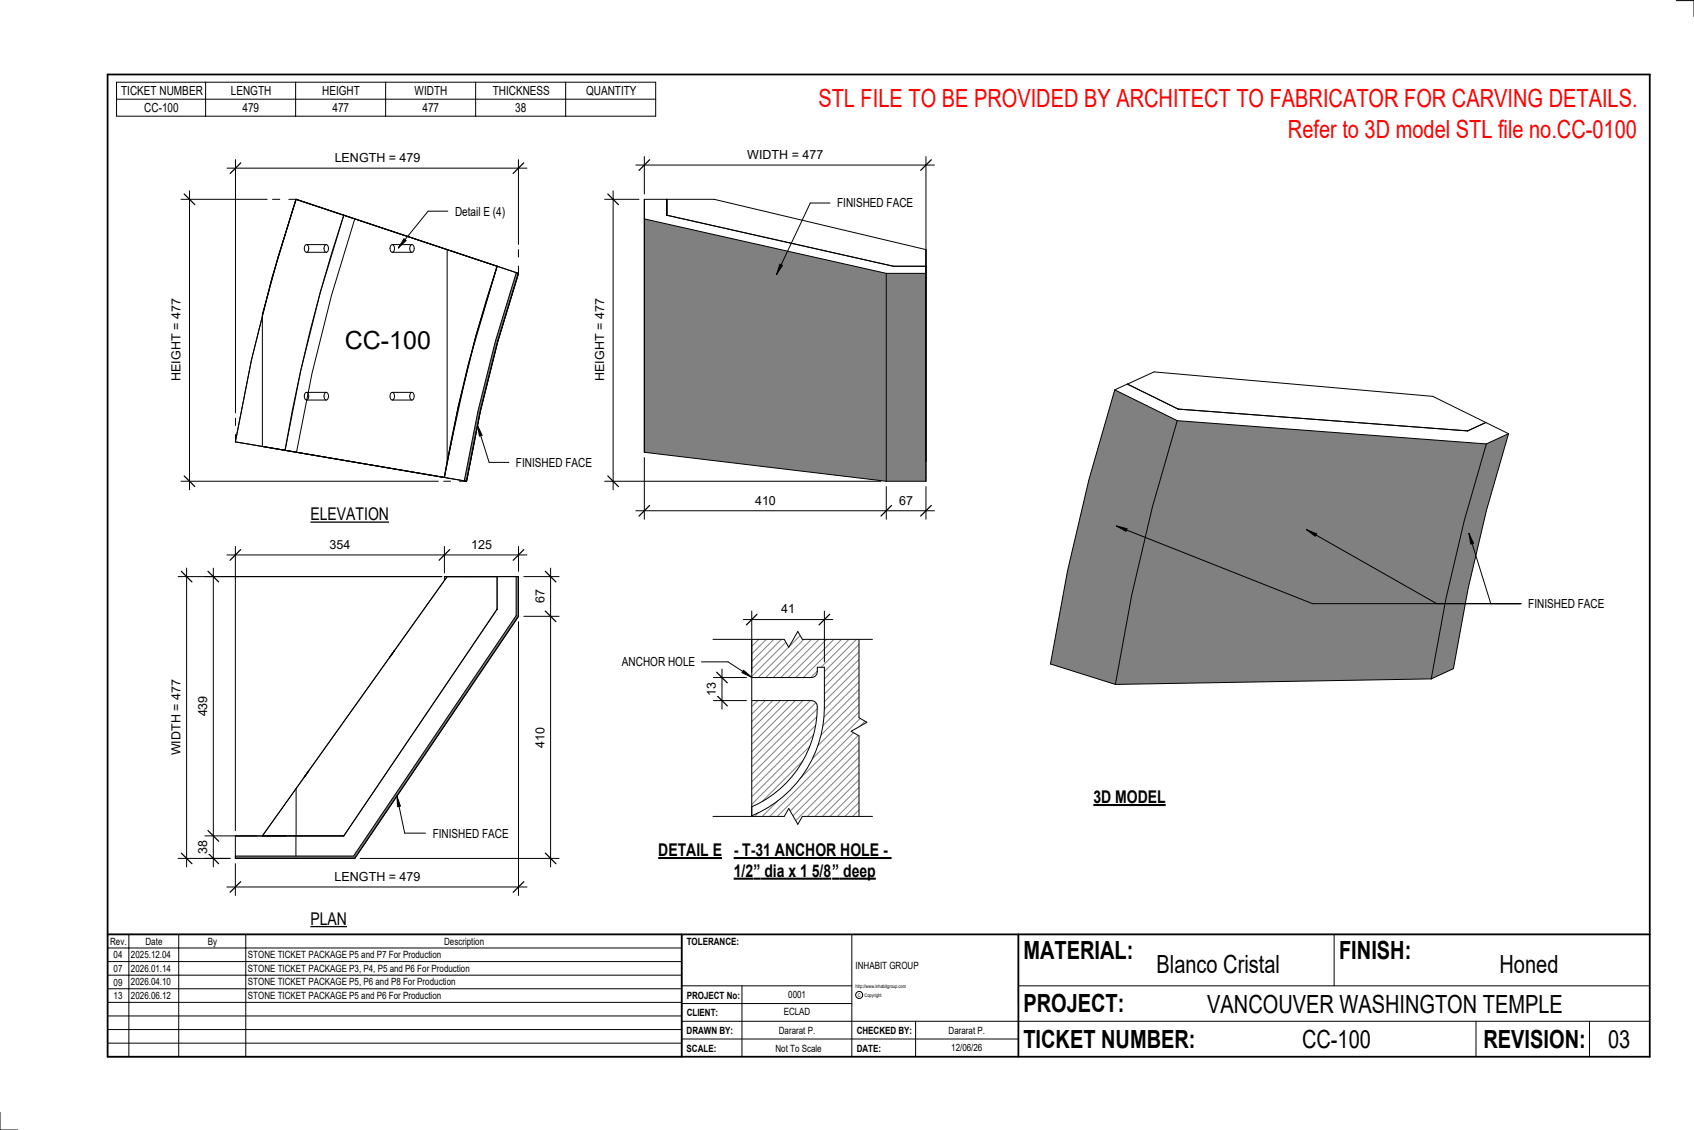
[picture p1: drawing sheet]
<svg xmlns="http://www.w3.org/2000/svg" width="914mm" height="610mm" viewBox="0 0 914 610" stroke-linecap="round" stroke-linejoin="round" font-family="sans-serif">
<g fill="#808080">
<path d="M478 147h22v113h-22z"/>
<path d="M348 118l130 29v113l-130-16z"/>
</g>
<g fill="none" stroke="#000" stroke-width=".54">
<path d="M348 108h37l115 27v114v-105M348 118v126M348 108v136M348 118l130 29M348 108v10M360 108v8l122 28M360 116l122 28M478 147h22v113M478 147v113M482 144h18M500 144v116M348 244l130 16"/>
<path d="M478 260h.1M478 260h22"/>
</g>
<path d="M279 147h1l-11 37-10 38-7 38-1-1 7-37 9-38z" fill="#7c7c7c"/>
<g fill="none" stroke="#000" stroke-width=".54">
<path d="M147 108h4M156 108h4M160 108l-13 43-11 43-9 44 125 22M160 108l108 36M160 108l-10 30-8 32v71M186 116a859 859 0 0 0-32 127M165 132a2 2 0 0 1 2 2 2 2 0 0 1-1 2 2.2 2.2 0 0 1-2-2 2.2 2.2 0 0 1 1-2zM165 136h11M165 132h11M176 132a2 2 0 0 1 2 2 2 2 0 0 1-2 2 2.2 2.2 0 0 1-1-2 2.2 2.2 0 0 1 1-2zM211 132a2 2 0 0 1 2 2 2 2 0 0 1-1 2 2.2 2.2 0 0 1-2-2 2.2 2.2 0 0 1 1-2zM212 136h10"/>
<path d="M212 132h10M222 132a2 2 0 0 1 2 2 2 2 0 0 1-1 2 2.2 2.2 0 0 1-2-2 2.2 2.2 0 0 1 1-2zM280 135v4M268 144a771 771 0 0 0-28 114M268 144l-15 52-12 53M268 144l-82-28-13 42-11 42-8 43M268 144l-11 37-10 38-7 39M279 147l-12 37-9 38-7 37M280 144v3M280 147l-88-29-13 42-11 42-8 42 92 16M280 147l-11 37-10 38-7 38M280 147l-39-12v114"/>
<path d="M165 212a2 2 0 0 1 2 1 2 2 0 0 1-1 3 2.2 2.2 0 0 1-2-2 2.2 2.2 0 0 1 1-2zM165 216h11M165 212h11M176 212a2 2 0 0 1 2 1 2 2 0 0 1-2 3 2.2 2.2 0 0 1-1-2 2.2 2.2 0 0 1 1-2zM211 212a2 2 0 0 1 2 1 2 2 0 0 1-1 3 2.2 2.2 0 0 1-2-2 2.2 2.2 0 0 1 1-2zM212 216h10M212 212h10M222 212a2 2 0 0 1 2 1 2 2 0 0 1-1 3 2.2 2.2 0 0 1-2-2 2.2 2.2 0 0 1 1-2zM127 226v4M127 234v4M154 243l86 15M239 260h4"/>
<path d="M241 249l-1 9M248 260h4"/>
</g>
<path d="M127 462h64l88-130v-21h1v21l-88 131h-65z" fill="#7c7c7c"/>
<g fill="none" stroke="#000" stroke-width=".54">
<path d="M240 311v2l1-2M240 311h28M240 311h40M241 311h27M241 311l-99 140M252 311h28M268 311v18M279 311v21l-88 130h-64M280 311v21M268 329h.1M268 329l-82 122M280 332l-88 131"/>
<path d="M213 351l-2 3M167 416l-3 3M127 451h33M127 451h27M127 451v12M142 451l18-26v37M142 451h18M154 451h32M154 451h.1M160 451h26M127 463h33M127 463h65"/>
<path d="M160 463h32"/>
</g>
<g fill="#808080">
<path d="M602 210l33 17-13 46-11 48-9 48-35-11 9-50 12-49z"/>
<path d="M802 239l12-5-12 41-10 43-7 43-12 5a882 882 0 0 1 29-127z"/>
<path d="M635 227l167 12-12 42-10 42-7 43-171 3a990 990 0 0 1 33-142z"/>
</g>
<g fill="none" stroke="#000" stroke-width=".54">
<path d="M602 210l-14 49-12 49-9 50 35 11M602 210l33 17M609 207l27 14M609 207l-7 3M609 207h.1M609 207l14-6 150 13 41 20M635 227l-13 46-11 48-9 48M635 227l167 12M636 221l156 11M792 232h.1M802 228h.1M802 228l-10 4"/>
<path d="M802 239l-12 42-10 42-7 43M814 234l-12 41-10 43-7 43-12 5M814 234l-12 5M773 366l-171 3"/>
</g>
<path d="M406 340v26l33-1 2-1v-4h4a122 122 0 0 1-2 36 63 63 0 0 1-37 44v5h62v-105zM406 378v57a58 58 0 0 0 35-55l-1-2h-2z" fill="#fff"/>
<g fill="none" stroke="#808080" stroke-width=".54">
<path d="M407 340l-1 1M411 340l-5 5M415 340l-9 9M419 340l-13 13M423 340l-17 17M427 340l-21 21M431 340l-25 25M435 340l-26 26M439 340l-26 26M443 340l-26 26M447 340l-26 26M451 340l-25 26"/>
<path d="M455 340l-25 26M459 340l-25 26M463 340l-20 20M467 340l-22 22M468 343l-23 23M468 347l-23 23M468 351l-23 23M468 356l-23 22M468 360l-23 23M409 378l-3 3M413 378l-7 7M417 378l-11 11"/>
<path d="M421 378l-15 15M425 378l-19 19M429 378l-23 23M433 378l-27 28M437 378l-31 32M440 379l-34 35M441 362l-3 4M468 364l-23 23M468 368l-24 23M468 372l-25 25M468 376l-27 26M468 380l-29 29"/>
<path d="M439 397l-33 33M440 391l-34 35M441 387l-35 35M441 382l-35 36M468 384l-36 36M468 388l-57 57M468 392l-53 53M468 396l-49 49M433 410l-22 22M437 403l-31 31M468 400l-45 45M468 404l-41 41"/>
<path d="M468 408l-37 37M468 412l-33 33M468 416l-29 29M409 438l-3 4M420 432l-13 13M468 420l-25 25M468 425l-21 20M468 429l-16 16M468 433l-12 12M468 437l-8 8M468 441l-4 4M468 445h.1"/>
</g>
<path d="M326 108h19M331 103v161M326 260h150M406 340h62v105h-62zM406 378h32h2l1 2a58 58 0 0 1-35 55M406 366l33-1 2-1v-4h4a122 122 0 0 1-2 36 63 63 0 0 1-37 44" fill="none" stroke="#000" stroke-width=".54"/>
<path d="M328 105l6 5M328 257l6 5" fill="none" stroke="#000" stroke-width=".67"/>
<path d="M320 161h8v44h-8z" fill="#fff"/>
<path d="M343 89h161M348 84v21M500 84v61" fill="none" stroke="#000" stroke-width=".54"/>
<path d="M351 86l-6 6M503 86l-6 6" fill="none" stroke="#000" stroke-width=".67"/>
<path d="M403 80h41v7h-41z" fill="#fff"/>
<path d="M348 247v33M343 276h161M478 262v18M500 262v18" fill="none" stroke="#000" stroke-width=".54"/>
<path d="M351 273l-6 5M481 273l-5 5M503 273l-6 5" fill="none" stroke="#000" stroke-width=".67"/>
<g fill="#fff">
<path d="M408 266h11v8h-11z"/>
<path d="M485 266h8v8h-8z"/>
<path d="M186 176h47v15h-47z"/>
</g>
<path d="M98 108h46M102 103v161M98 260h139" fill="none" stroke="#000" stroke-width=".54"/>
<path d="M99 105l6 5M99 257l6 5" fill="none" stroke="#000" stroke-width=".67"/>
<path d="M91 161h8v44h-8z" fill="#fff"/>
<path d="M123 91h161M127 86v137M280 86v46" fill="none" stroke="#000" stroke-width=".54"/>
<path d="M130 88l-6 6M283 88l-6 6" fill="none" stroke="#000" stroke-width=".67"/>
<path d="M181 81h45v8h-45z" fill="#fff"/>
<path d="M218 129l1 1-4 4z" fill="#000"/>
<path d="M242 114h-11l-16 20M218 129l1 1-4 4z" fill="none" stroke="#000" stroke-width=".54"/>
<path d="M246 110h26v8h-26z" fill="#fff"/>
<path d="M111 311h128M115 306v162M111 451h28M111 463h13" fill="none" stroke="#000" stroke-width=".54"/>
<path d="M112 308l6 6M112 448l6 6M112 460l6 6" fill="none" stroke="#000" stroke-width=".67"/>
<g fill="#fff">
<path d="M106 453h7v8h-7z"/>
<path d="M106 376h7v11h-7z"/>
</g>
<path d="M96 311h143M101 306v162M96 463h28" fill="none" stroke="#000" stroke-width=".54"/>
<path d="M98 308l6 6M98 460l6 6" fill="none" stroke="#000" stroke-width=".67"/>
<path d="M91 367h8v41h-8z" fill="#fff"/>
<path d="M283 311h19M297 306v162M283 332h19M194 463h108" fill="none" stroke="#000" stroke-width=".54"/>
<path d="M294 308l6 6M294 330l6 5M294 460l6 6" fill="none" stroke="#000" stroke-width=".67"/>
<g fill="#fff">
<path d="M288 392h7v11h-7z"/>
<path d="M288 318h7v7h-7z"/>
</g>
<path d="M280 335v148M122 479h162M127 466v17" fill="none" stroke="#000" stroke-width=".54"/>
<path d="M130 476l-6 5M283 476l-6 5" fill="none" stroke="#000" stroke-width=".67"/>
<path d="M181 469h45v8h-45z" fill="#fff"/>
<path d="M122 299h162M127 295v153M240 295v14M280 295v13" fill="none" stroke="#000" stroke-width=".54"/>
<path d="M130 297l-6 5M243 297l-6 5M283 297l-6 5" fill="none" stroke="#000" stroke-width=".67"/>
<g fill="#fff">
<path d="M254 290h11v8h-11z"/>
<path d="M178 290h11v8h-11z"/>
<path d="M464 340h6v105h-6v-48l-5-2 9-5-4-3z"/>
</g>
<path d="M464 340v47l4 3-9 5 5 2v48M379 357h14l13 8M401 362l5 3-5-2z" fill="none" stroke="#000" stroke-width=".54"/>
<path d="M401 362l5 3-5-2z" fill="#000"/>
<g fill="#fff">
<path d="M336 353h39v8h-39z"/>
<path d="M355 453h35v11h-35z"/>
</g>
<path d="M355 463h35" fill="none" stroke="#000" stroke-width="1.1" stroke-linecap="butt"/>
<path d="M385 338h86v7h-38l-2-4-5 8-3-4h-38z" fill="#fff"/>
<path d="M385 345h38l3 4 5-8 2 4h38" fill="none" stroke="#000" stroke-width=".54"/>
<path d="M385 440h38l3-4 5 9 2-5h38v7h-86z" fill="#fff"/>
<path d="M385 440h38l3-4 5 9 2-5h38" fill="none" stroke="#000" stroke-width=".54"/>
<g fill="#fff">
<path d="M396 453h86v11h-86z"/>
<path d="M396 464h11v11h-11z"/>
<path d="M407 464h4v11h-4z"/>
<path d="M411 464h38v11h-38z"/>
<path d="M449 464h4v11h-4z"/>
<path d="M453 464h20v11h-20z"/>
</g>
<path d="M396 463h85M396 474h53M449 474h24" fill="none" stroke="#000" stroke-width="1.1" stroke-linecap="butt"/>
<path d="M385 378h18M385 366h18M390 361v22" fill="none" stroke="#000" stroke-width=".54"/>
<path d="M387 375l6 6M387 363l6 5" fill="none" stroke="#000" stroke-width=".67"/>
<path d="M380 368h8v7h-8z" fill="#fff"/>
<path d="M401 334h49M406 330v33M445 330v27" fill="none" stroke="#000" stroke-width=".54"/>
<path d="M409 331l-6 6M448 331l-6 6" fill="none" stroke="#000" stroke-width=".67"/>
<path d="M422 325h7v7h-7z" fill="#fff"/>
<g fill="none" stroke="#000" stroke-width=".54">
<path d="M905 0h9v9M460 504v66M720 504v28M891 504h-341v37M368 532h92M401 532v38M550 532h341M368 551h523M368 541h92M494 551v19M797 551v19M858 551v19"/>
<path d="M368 561h182M0 600v10h10"/>
<circle cx="464" cy="537" r="1.9"/>
</g>
<path d="M58 40h833v530h-833zM58 504h833M368 504v66M550 504v66" fill="none" stroke="#000" stroke-width=".96"/>
<g fill="#fff">
<path d="M652 534h192v15h-192z"/>
<path d="M513 562h17v6h-17z"/>
<path d="M425 533h10v6h-10z"/>
<path d="M423 543h15v6h-15z"/>
<path d="M420 553h20v6h-20z"/>
<path d="M624 513h68v15h-68z"/>
<path d="M809 513h33v15h-33z"/>
<path d="M512 553h20v6h-20z"/>
<path d="M703 553h37v15h-37z"/>
<path d="M442 45h443v16h-443z"/>
<path d="M868 553h12v15h-12z"/>
<path d="M61 512h5v6h-5z"/>
<path d="M61 520h5v6h-5z"/>
<path d="M61 527h5v6h-5z"/>
<path d="M61 534h5v6h-5z"/>
</g>
<g fill="none" stroke="#000" stroke-width=".54">
<path d="M63 44h291v19h-291zM63 54h291M111 44v19M160 44v19M208 44v19M257 44v19M305 44v19M58 504h310v66h-310zM58 519h310M58 511h310M70 504v66M96 504v66"/>
<path d="M133 504v66M58 533h310M58 526h310M58 555h310M58 548h310M58 541h310M58 563h310"/>
</g>
<path d="M168 272h42v11h-42z" fill="#fff"/>
<path d="M168 282h42" fill="none" stroke="#000" stroke-width=".69" stroke-linecap="butt"/>
<path d="M168 490h19v11h-19z" fill="#fff"/>
<path d="M168 500h19" fill="none" stroke="#000" stroke-width=".69" stroke-linecap="butt"/>
<path d="M590 424h39v12h-39z" fill="#fff"/>
<path d="M590 434h39" fill="none" stroke="#000" stroke-width="1.1" stroke-linecap="butt"/>
<path d="M695 62h191v15h-191z" fill="#fff"/>
<path d="M258 230l2 5h-1z" fill="#000"/>
<path d="M258 230l2 5h-1zM258 230l6 19h11" fill="none" stroke="#000" stroke-width=".54"/>
<path d="M279 246h40v7h-40z" fill="#fff"/>
<path d="M214 429l2 6h-1z" fill="#000"/>
<path d="M214 429l2 6h-1zM214 429l4 20h12" fill="none" stroke="#000" stroke-width=".54"/>
<path d="M234 446h40v7h-40z" fill="#fff"/>
<path d="M603 284l5 1v2zM705 286l6 2-1 1zM793 288l2 5h-1z" fill="#000"/>
<path d="M603 284l5 1v2zM603 284l105 42h113M705 286l6 2-1 1zM705 286l71 40M793 288l2 5h-1zM793 288l12 38" fill="none" stroke="#000" stroke-width=".54"/>
<path d="M825 322h41v8h-41z" fill="#fff"/>
<path d="M421 143h1l-3 5z" fill="#000"/>
<path d="M448 110h-11l-18 38M421 143h1l-3 5z" fill="none" stroke="#000" stroke-width=".54"/>
<path d="M452 106h40v7h-40z" fill="#fff"/>
<g font-size="13.5" fill="#f00">
<text x="442" y="58">STL FILE TO BE PROVIDED BY ARCHITECT TO FABRICATOR FOR CARVING DETAILS.</text>
<text x="695" y="75">Refer to 3D model STL file no.CC-0100</text>
</g>
<g font-size="13.5">
<text x="186" y="188">CC-100</text>
<text x="552" y="517">MATERIAL:</text>
<text x="723" y="517">FINISH:</text>
<text x="624" y="525">Blanco Cristal</text>
<text x="809" y="525">Honed</text>
<text x="552" y="546">PROJECT:</text>
<text x="652" y="546">VANCOUVER WASHINGTON TEMPLE</text>
<text x="552" y="565">TICKET NUMBER:</text>
<text x="703" y="565">CC-100</text>
<text x="801" y="565">REVISION:</text>
<text x="868" y="565">03</text>
</g>
<g font-size="9.4">
<text x="168" y="281">ELEVATION</text>
<text x="590" y="433">3D MODEL</text>
<text x="355" y="462">DETAIL E</text>
<text x="396" y="462">- T-31 ANCHOR HOLE -</text>
<text x="396" y="473">1/2</text>
<text x="407" y="473">”</text>
<text x="413" y="473">dia x 1 5/8</text>
<text x="449" y="473">”</text>
<text x="455" y="473">deep</text>
<text x="168" y="499">PLAN</text>
</g>
<g font-size="6.7">
<text x="65" y="51">TICKET NUMBER</text>
<text x="125" y="51">LENGTH</text>
<text x="174" y="51">HEIGHT</text>
<text x="224" y="51">WIDTH</text>
<text x="266" y="51">THICKNESS</text>
<text x="316" y="51">QUANTITY</text>
<text x="78" y="60">CC-100</text>
<text x="131" y="60">479</text>
<text x="179" y="60">477</text>
<text x="228" y="60">477</text>
<text x="278" y="60">38</text>
<text x="181" y="87">LENGTH = 479</text>
<text x="403" y="86">WIDTH = 477</text>
<text x="452" y="112">FINISHED FACE</text>
<text x="246" y="116">Detail E (4)</text>
<text x="98" y="205" transform="rotate(-90 98 205)">HEIGHT = 477</text>
<text x="326" y="205" transform="rotate(-90 326 205)">HEIGHT = 477</text>
<text x="279" y="252">FINISHED FACE</text>
<text x="408" y="272">410</text>
<text x="485" y="272">67</text>
<text x="178" y="296">354</text>
<text x="254" y="296">125</text>
<text x="294" y="325" transform="rotate(-90 294 325)">67</text>
<text x="825" y="328">FINISHED FACE</text>
<text x="422" y="331">41</text>
<text x="336" y="359">ANCHOR HOLE</text>
<text x="386" y="375" transform="rotate(-90 386 375)">13</text>
<text x="112" y="387" transform="rotate(-90 112 387)">439</text>
<text x="97" y="408" transform="rotate(-90 97 408)">WIDTH = 477</text>
<text x="294" y="403" transform="rotate(-90 294 403)">410</text>
<text x="234" y="452">FINISHED FACE</text>
<text x="112" y="461" transform="rotate(-90 112 461)">38</text>
<text x="181" y="475">LENGTH = 479</text>
</g>
<g font-size="5.4">
<text x="59" y="510">Rev.</text>
<text x="79" y="510">Date</text>
<text x="112" y="510">By</text>
<text x="240" y="510">Description</text>
<text x="371" y="510">TOLERANCE:</text>
<text x="61" y="517">04</text>
<text x="71" y="517">2025.12.04</text>
<text x="134" y="517">STONE TICKET PACKAGE P5 and P7 For Production</text>
<text x="61" y="525">07</text>
<text x="71" y="524">2026.01.14</text>
<text x="134" y="524">STONE TICKET PACKAGE P3, P4, P5 and P6 For Production</text>
<text x="462" y="523">INHABIT GROUP</text>
<text x="61" y="532">09</text>
<text x="71" y="532">2026.04.10</text>
<text x="134" y="532">STONE TICKET PACKAGE P5, P6 and P8 For Production</text>
<text x="61" y="539">13</text>
<text x="71" y="539">2026.06.12</text>
<text x="134" y="539">STONE TICKET PACKAGE P5 and P6 For Production</text>
<text x="371" y="539">PROJECT No:</text>
<text x="425" y="538">0001</text>
<text x="371" y="548">CLIENT:</text>
<text x="423" y="548">ECLAD</text>
<text x="371" y="558">DRAWN BY:</text>
<text x="420" y="558">Dararat P.</text>
<text x="462" y="558">CHECKED BY:</text>
<text x="512" y="558">Dararat P.</text>
<text x="371" y="567">SCALE:</text>
<text x="419" y="567">Not To Scale</text>
<text x="462" y="567">DATE:</text>
<text x="513" y="567">12/06/26</text>
</g>
<g font-size="2.7">
<text x="462" y="533">http://www.inhabitgroup.com</text>
<text x="463" y="538">C</text>
<text x="467" y="538">Copyright</text>
</g>
</svg>
